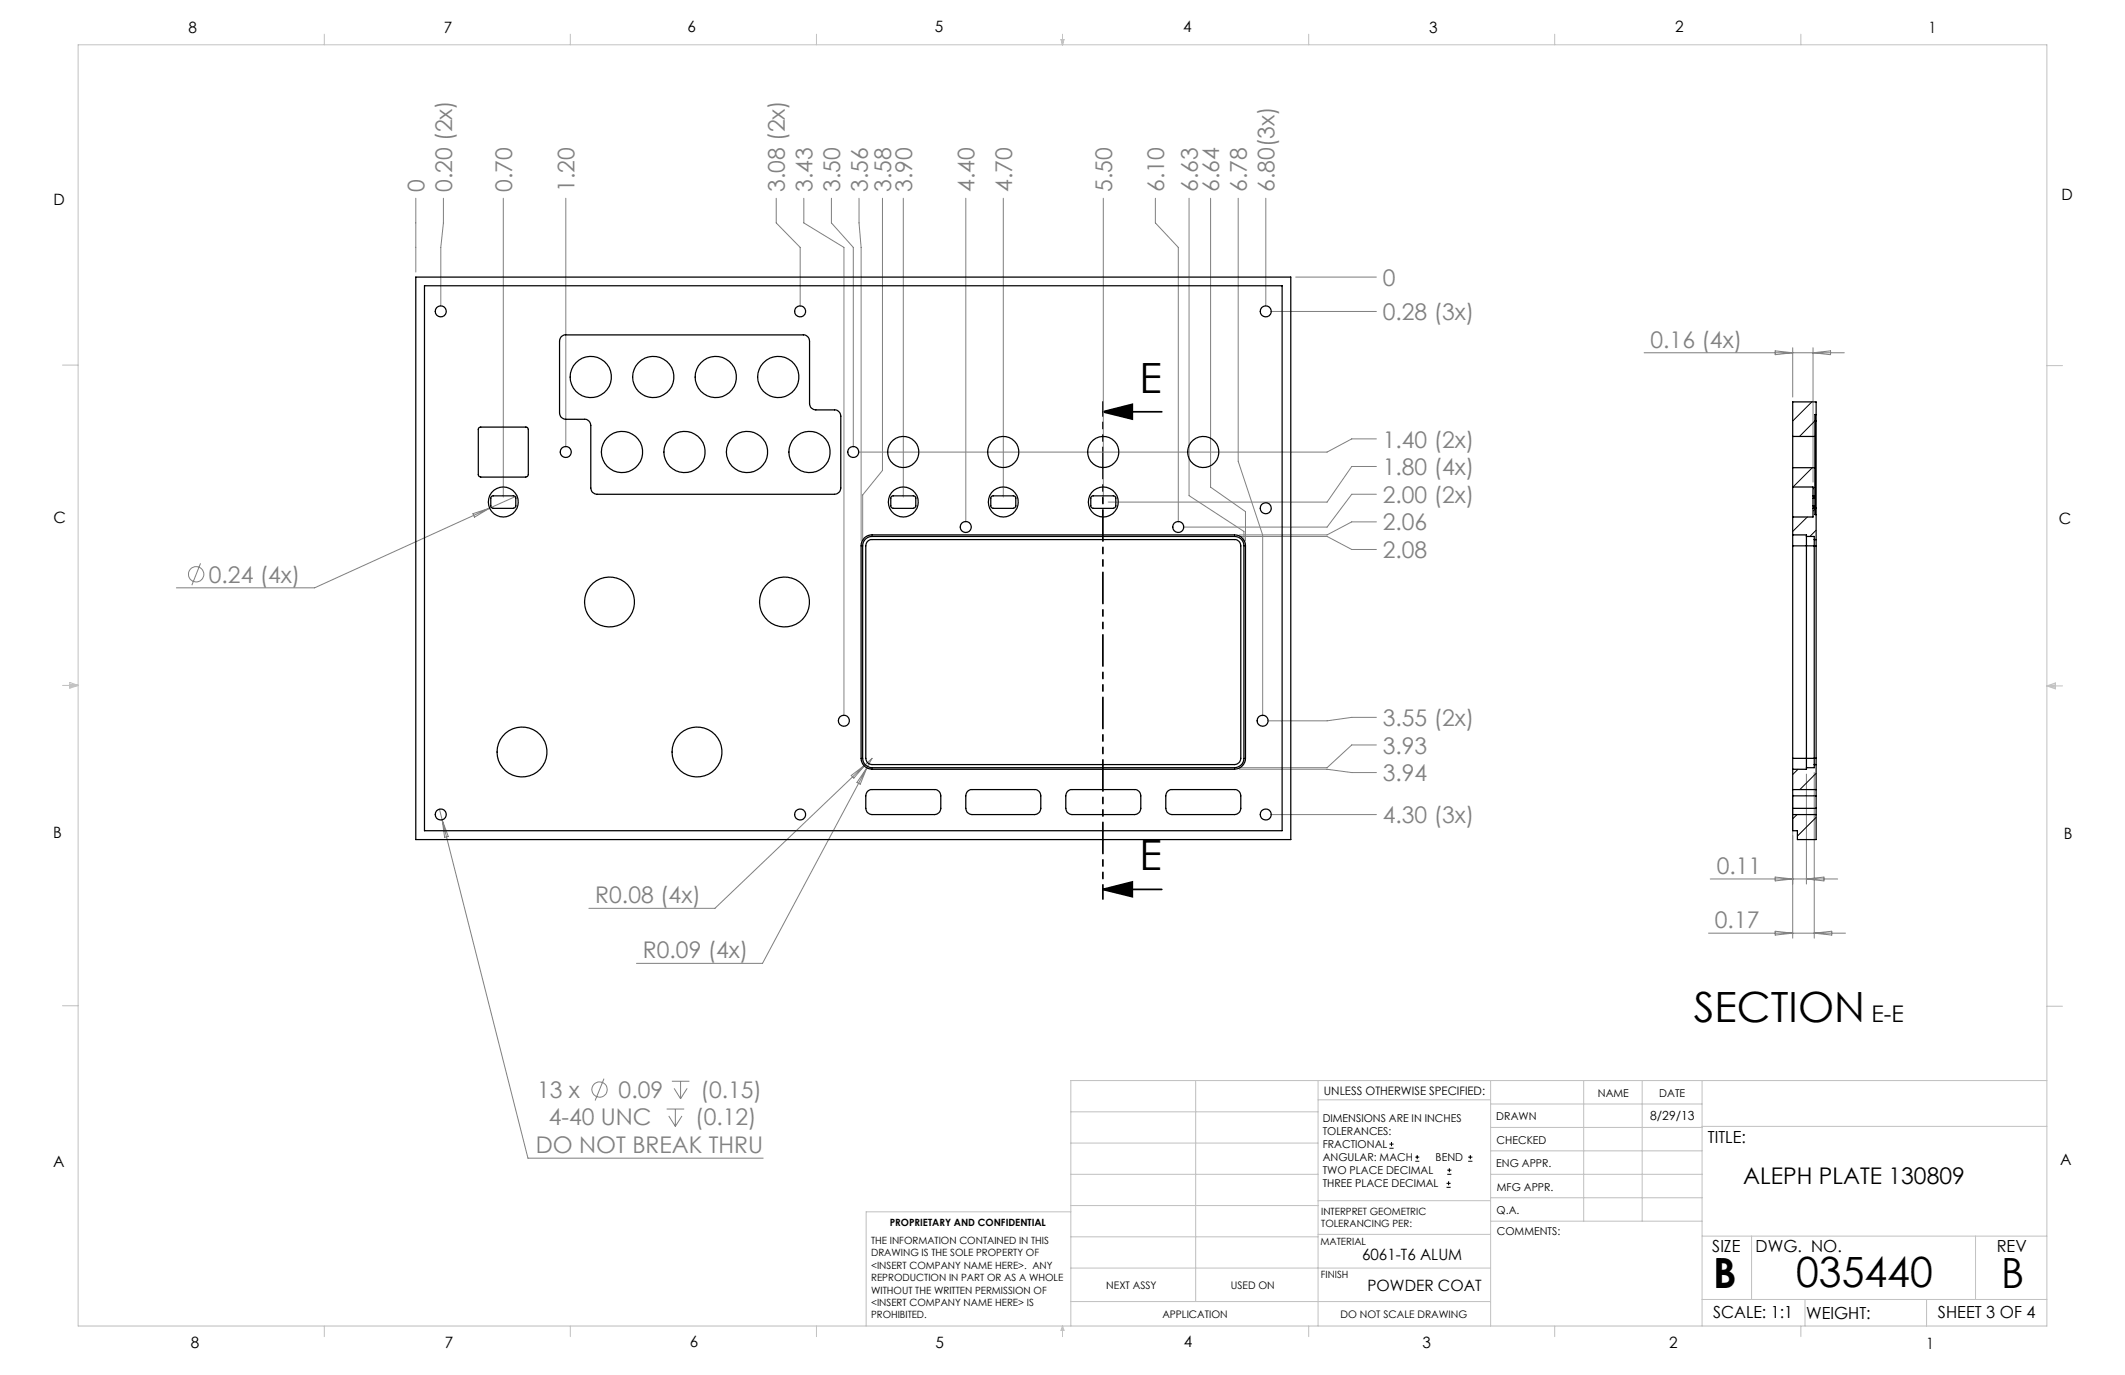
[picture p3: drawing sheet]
<svg xmlns="http://www.w3.org/2000/svg" width="432mm" height="279mm" viewBox="0 0 432 279" stroke-linecap="round" stroke-linejoin="round" font-family="sans-serif">
<g fill="none" stroke="#c0c0c0" stroke-width=".2">
<path d="M15.9 9.1h400v260.4h-400zM65.9 6.9v2.2M115.9 6.9v2.2M165.9 6.9v2.2M215.6 8h.6l-.3 1.1zM215.7 8l.2 1.1M215.9 6.9v2.2M216 8l-.1 1.1M265.9 6.9v2.2M315.9 6.9v2.2M365.9 6.9v2.2M12.7 74.2h3.2"/>
<path d="M415.9 74.3h3.2M12.7 139.3h3.2M14.2 139.1l1.7 .2M14.2 138.7l1.7 .6-1.7 .5zM15.9 139.3l-1.7 .3M415.9 139.4h3.2M415.9 139.4l1.8-.6v1.2zM415.9 139.4l1.8 .3M417.7 139.2l-1.8 .2M12.7 204.4h3.2M243 219.6v44.9M267.8 219.6v49.9"/>
<path d="M302.9 219.6v49.9M321.8 219.6v28.5M333.7 219.6v28.5M345.9 219.6v49.9M415.9 204.5h3.2M415.9 219.6h-198.3v49.9M217.6 238.6h50.2M217.6 232.3h50.2M217.6 225.9h50.2M267.8 223.5h35.1M302.9 233.9h43M302.9 229.1h43"/>
<path d="M302.9 224.3h43M302.9 238.6h43M345.9 228.9h70M217.6 257.7h85.3M217.6 251.3h50.2M217.6 245h50.2M217.6 246.2h-41.6v23.3M267.8 250.8h35.1M267.8 244h35.1M302.9 248.1h43M302.9 243.4h43M345.9 251.2h70"/>
<path d="M355.9 251.2v12.9M401.4 251.2v12.9M65.9 269.5v2.1M115.9 269.5v2.1M165.9 269.5v2.1M215.9 269.5v2.1M215.9 269.5l.3 .8h-.6zM217.6 264.5h85.3M265.9 269.5v2.1M315.9 269.5v2.1M345.9 264.1h70M365.9 269.5v2.1"/>
<path d="M366.8 264.1v5.4M391.5 264.1v5.4"/>
</g>
<g fill="none" stroke="#808080" stroke-width=".2">
<path d="M84.5 40.3v15M90.1 40.3v5l-.5 5v12M102.3 40.3v60.7M115 40.3v50.5M157.7 40.3v5l4.9 5v12M163.3 40.3v5l8.2 5v95.2M168.9 40.3v5l4.5 5v40.5M174.6 40.3v5l.4 5v59.6M179.3 40.3v55.3l-4 5v9.3M183.6 40.3v60.7M196.3 40.3v65.8M203.9 40.3v60.7"/>
<path d="M224.2 40.3v60.7M234.8 40.3v5l4.6 5v55.8M241.6 40.3v60.4l11.2 7.3v1.9M246 40.3v58.7l7.1 5v5.9M251.6 40.3v53.4l5 15v36.8M257.2 40.3v22M263.3 56.3h16.4M258.2 63.3h21.5M334.1 71.7h40.7M360.7 71.3l3.6 .4-3.6 .4zM364.3 70.7v10M368.4 70.7v27.3"/>
<path d="M368.4 71.7l3.6-.4v.8zM279.7 89.2h-5l-5 2.7h-95.3M279.7 94.8h-5l-5 7.2h-44.5M40.7 114.5l-1.7 4.4M96.1 104.4l3.4-1.1-3.1 1.8zM99.5 103.3l-35.6 16.2h-28.1M105.1 100.8l-5.6 2.5M251.8 109h17.9l5 2.7h5M279.7 100.4h-5l-5 6.7h-29.3M279.7 106h-5l-5 2.7h-17.9M173 157.6l2.8-2.2-2.3 2.7zM175.8 155.4l-30.5 29.2h-25.6"/>
<path d="M175.8 155.4l1.4-1.3-1.1 1.9M176.1 156l-21.2 39.8h-25.6M176.1 156l-1.3 3.3-.7-.3zM251.8 156.3h17.9l5 .7h5M279.7 145.8h-5l-5 .7h-12.1M279.7 151.4h-5l-5 4.6h-17.9M367.1 157.3v22.3M368.7 157v33.6M89.3 164.4l.6 2.2M89.9 166.6l17.4 68.7h47.8M89.9 166.6l1.2 3.4-.8 .1zM258.2 165.5h21.5"/>
<path d="M347.5 178.6h25.9M360.7 178.2l3.6 .4-3.6 .4zM364.3 161.4v29.2M367.1 178.6l3.5-.4v.8zM347.2 189.6h27.8M360.7 189.2l3.6 .4-3.6 .4zM368.7 189.6l3.5-.4v.8zM122.7 219.2l-1.8 4.4M136.5 219.7h3.6M138.3 219.7v3.6M135.5 225.4h3.5M135.9 226.8l1.3 2.1"/>
<path d="M137 221.2l1.3 2.1M137.2 225.4v3.5M138.6 226.8l-1.4 2.1M139.6 221.2l-1.3 2.1"/>
<circle cx="39.9" cy="116.7" r="1.55"/>
<circle cx="121.8" cy="221.4" r="1.55"/>
</g>
<path d="M224.1 83.7l6-1.5v3zM224.1 83.7h12M224.1 180.7l6-1.5v3zM224.1 180.7h12" fill="none" stroke="#000" stroke-width=".35"/>
<path d="M224.1 81.7v101" fill="none" stroke="#000" stroke-width=".35" stroke-dasharray="6.3 1.3 1.3 1.3 1.3 1.3" stroke-dashoffset="3.5"/>
<path d="M224.1 83.7l6-1.5v3zM224.1 180.7l6-1.5v3z" fill="#000"/>
<g fill="none" stroke="#000" stroke-width=".25">
<path d="M84.5 56.3h177.8v114.3h-177.8zM86.3 58.1h174.2v110.7h-174.2zM114.1 68.4l.6-.3h48.5a1.26 1.26 0 0 1 1.3 1.2v12.7a1.26 1.26 0 0 0 1.3 1.3h3.8a1.26 1.26 0 0 1 1.3 1.3v14.6a1.33 1.33 0 0 1-1.3 1.2h-48.3a1.26 1.26 0 0 1-1.2-1.2v-12.7a1.26 1.26 0 0 0-1.3-1.3h-3.8a1.26 1.26 0 0 1-1.3-1.3v-14.6zM97.4 86.9l9.5-.1 .3 .1 .2 .3v9.3l-.3 .3-.2 .1h-9.2l-.4-.2-.1-9.5zM364.3 88.7v6.3M364.3 99v6.1M364.3 95v4M364.3 95h4.5M364.3 88.7h4.5M364.3 99h4.1v1.8M368.8 88.7v6.3M368.8 95v5.8"/>
<path d="M368.8 85.5h.2M369 84.2v1.3M369 84.2v-2.5h-4.7v7M369 85.5v17.8M369 84.2h-.2v4.5M99.9 100.9l.3-.1h4.4l.2 .3v1.9l-.5 .3-4.4-.1-.2-.3v-1.8zM175.6 109.3a2.08 2.08 0 0 1 1.6-.6h73.7a2.23 2.23 0 0 1 2.2 2.2v43.2a2.29 2.29 0 0 1-2.2 2.2h-73.7a2.23 2.23 0 0 1-2.2-2.2v-43.2a2.31 2.31 0 0 1 .6-1.6zM175.9 109.5l.6-.4 .7-.1h73.7a1.87 1.87 0 0 1 1.9 1.9v43.2a1.93 1.93 0 0 1-1.9 1.9h-73.7a1.93 1.93 0 0 1-1.9-1.9v-43.2l.1-.7zM176.3 110l.7-.4h73.9a1.26 1.26 0 0 1 1.2 1.3v43.2a1.33 1.33 0 0 1-1.2 1.3h-73.7a1.26 1.26 0 0 1-1.3-1.3v-43.2zM181.2 100.8h4.7l.2 .3v1.9l-.5 .3-4.4-.1-.2-.3v-1.8zM201.5 100.8h4.7l.2 .3v1.9l-.5 .3-4.4-.1-.2-.3v-1.8zM221.9 100.8h4.6l.2 .3v1.9l-.5 .3-4.3-.1-.2-.3v-1.8z"/>
<path d="M364.3 108.7v2.2M364.3 108.7h2.8v.3M364.3 105.1v3.6M364.3 110.9v43.2M364.3 110.9h4.7M367.1 109v47M367.1 109h1.6v.6M368.4 100.8v.4M368.4 102.8v.5M368.4 100.8h.4M368.4 103.3h.6M368.4 103.3v1.8h-4.1"/>
<path d="M368.4 101.2v1.6M368.4 101.2h.4M368.4 102.8h.4M368.7 109.6v45.8M368.7 109.6h.3M368.8 100.8v.4M368.8 102.8v1.8h.2M368.8 101.2v1.6M369 103.3v1.3M369 109.6v1.3M369 104.6v5M369 110.9v43.2"/>
<path d="M364.3 154.1v2.2M364.3 156.3v4.1M364.3 154.1h4.7M367.1 156v.3h-2.8M368.7 155.4v.6h-1.6M368.7 155.4h.3M369 154.1v1.3M369 155.4v5M176.3 160.8l.7-.4h12.9a1.26 1.26 0 0 1 1.3 1.3v2.6a1.33 1.33 0 0 1-1.3 1.2h-12.7a1.26 1.26 0 0 1-1.3-1.2v-2.6zM196.6 160.8l.7-.4h12.9a1.26 1.26 0 0 1 1.3 1.3v2.6a1.33 1.33 0 0 1-1.3 1.2h-12.7a1.26 1.26 0 0 1-1.2-1.2v-2.6zM216.9 160.8l.7-.4h12.9a1.26 1.26 0 0 1 1.3 1.3v2.6a1.33 1.33 0 0 1-1.3 1.2h-12.7a1.26 1.26 0 0 1-1.2-1.2v-2.6zM237.2 160.8l.7-.4h13a1.26 1.26 0 0 1 1.2 1.3v2.6a1.33 1.33 0 0 1-1.2 1.2h-12.7a1.26 1.26 0 0 1-1.3-1.2v-2.6z"/>
<path d="M364.3 164.3v1.2M364.3 160.4v1.3M364.3 160.4h4.7M364.3 165.5h4.7M364.3 165.5v3.3h.9v1.8h3.8v-5.1M364.3 161.7v2.6M364.3 164.3h4.7M364.3 161.7h4.7M369 164.3v1.2M369 160.4v1.3M369 161.7v2.6"/>
<circle cx="89.6" cy="63.3" r="1.12"/>
<circle cx="120" cy="76.6" r="4.2"/>
<circle cx="132.7" cy="76.6" r="4.2"/>
<circle cx="145.4" cy="76.6" r="4.2"/>
<circle cx="158.1" cy="76.6" r="4.2"/>
<circle cx="162.6" cy="63.3" r="1.12"/>
<circle cx="257.2" cy="63.3" r="1.12"/>
<circle cx="115" cy="91.8" r="1.12"/>
<circle cx="126.4" cy="91.8" r="4.2"/>
<circle cx="139.1" cy="91.8" r="4.2"/>
<circle cx="151.8" cy="91.8" r="4.2"/>
<circle cx="164.5" cy="91.8" r="4.2"/>
<circle cx="173.4" cy="91.8" r="1.12"/>
<circle cx="183.5" cy="91.8" r="3.2"/>
<circle cx="203.9" cy="91.8" r="3.2"/>
<circle cx="224.2" cy="91.8" r="3.2"/>
<circle cx="244.5" cy="91.8" r="3.2"/>
<circle cx="102.3" cy="102" r="3"/>
<circle cx="183.6" cy="102" r="3"/>
<circle cx="196.2" cy="107.1" r="1.12"/>
<circle cx="203.9" cy="102" r="3"/>
<circle cx="224.2" cy="102" r="3"/>
<circle cx="239.4" cy="107.1" r="1.12"/>
<circle cx="257.2" cy="103.3" r="1.12"/>
<circle cx="123.9" cy="122.3" r="5.1"/>
<circle cx="159.4" cy="122.3" r="5.1"/>
<circle cx="106.1" cy="152.8" r="5.1"/>
<circle cx="141.6" cy="152.8" r="5.1"/>
<circle cx="171.5" cy="146.5" r="1.12"/>
<circle cx="256.6" cy="146.5" r="1.12"/>
<circle cx="89.6" cy="165.5" r="1.12"/>
<circle cx="162.6" cy="165.5" r="1.12"/>
<circle cx="257.2" cy="165.5" r="1.12"/>
</g>
<g fill="none" stroke="#000" stroke-width=".2">
<path d="M368.2 81.7l-3.9 3.8M368.3 95l-4 4M368.8 85.5l-3.1 3.2M368.8 99l-.4 .4M367.2 105.1l-2.9 2.9M368.8 103.5l-.4 .4M369 107.7l-1.2 1.3M365.4 156.3l-1.1 1.1M369 157.1l-3.3 3.3M365.2 165.5l-.9 .9M369 166.1l-3.8 3.8M282.3 233.3h.9"/>
<path d="M282.3 232.5h.9M282.8 232.1v.8M287.6 236h.8M287.6 235.1h.8M288 234.7v.8M294.1 238.6h.8M294.1 237.8h.8M294.5 237.4v.8M298.3 236h.9M298.3 235.1h.9M298.8 234.7v.8M293.9 241.3h.9"/>
<path d="M293.9 240.5h.9M294.4 240v.8"/>
</g>
<g font-size="8.5">
<text x="231.6" y="79.8">E</text>
<text x="231.6" y="176.8">E</text>
<text x="344.2" y="207.7">SECTION</text>
<text x="348.1" y="261.8">B</text>
<text x="365" y="261.6">035440</text>
<text x="406.7" y="261.6">B</text>
</g>
<g font-size="4.7" fill="#808080">
<text x="86.3" y="39" transform="rotate(-90 86.3 39)">0</text>
<text x="91.9" y="39" transform="rotate(-90 91.9 39)">0.20 (2x)</text>
<text x="104" y="39" transform="rotate(-90 104 39)">0.70</text>
<text x="116.7" y="39" transform="rotate(-90 116.7 39)">1.20</text>
<text x="159.5" y="39" transform="rotate(-90 159.5 39)">3.08 (2x)</text>
<text x="165.1" y="39" transform="rotate(-90 165.1 39)">3.43</text>
<text x="170.7" y="39" transform="rotate(-90 170.7 39)">3.50</text>
<text x="176.3" y="39" transform="rotate(-90 176.3 39)">3.56</text>
<text x="181.1" y="39" transform="rotate(-90 181.1 39)">3.58</text>
<text x="185.3" y="39" transform="rotate(-90 185.3 39)">3.90</text>
<text x="198" y="39" transform="rotate(-90 198 39)">4.40</text>
<text x="205.7" y="39" transform="rotate(-90 205.7 39)">4.70</text>
<text x="226" y="39" transform="rotate(-90 226 39)">5.50</text>
<text x="236.5" y="39" transform="rotate(-90 236.5 39)">6.10</text>
<text x="243.4" y="39" transform="rotate(-90 243.4 39)">6.63</text>
<text x="247.8" y="39" transform="rotate(-90 247.8 39)">6.64</text>
<text x="253.4" y="39" transform="rotate(-90 253.4 39)">6.78</text>
<text x="259" y="39" transform="rotate(-90 259 39)">6.80(3x)</text>
<text x="281" y="58">0</text>
<text x="281" y="65">0.28 (3x)</text>
<text x="335.4" y="70.6">0.16 (4x)</text>
<text x="281" y="90.9">1.40 (2x)</text>
<text x="281" y="96.6">1.80 (4x)</text>
<text x="281" y="102.2">2.00 (2x)</text>
<text x="281" y="107.8">2.06</text>
<text x="281" y="113.4">2.08</text>
<text x="42.4" y="118.4">0.24 (4x)</text>
<text x="281" y="147.5">3.55 (2x)</text>
<text x="281" y="153.1">3.93</text>
<text x="281" y="158.8">3.94</text>
<text x="281" y="167.3">4.30 (3x)</text>
<text x="348.8" y="177.6">0.11</text>
<text x="121" y="183.5">R0.08 (4x)</text>
<text x="348.5" y="188.6">0.17</text>
<text x="130.6" y="194.7">R0.09 (4x)</text>
<text x="109.1" y="223.1">13 x</text>
<text x="125.7" y="223.1">0.09</text>
<text x="142.3" y="223.1">(0.15)</text>
<text x="111.5" y="228.7">4-40 UNC</text>
<text x="141.3" y="228.7">(0.12)</text>
<text x="108.9" y="234.3">DO NOT BREAK THRU</text>
</g>
<g font-size="4.7">
<text x="380.3" y="207.7">E-E</text>
<text x="354.2" y="240.6">ALEPH PLATE 130809</text>
</g>
<g font-size="3.4">
<text x="347.1" y="232.3">TITLE:</text>
<text x="347.9" y="254.3">SIZE</text>
<text x="356.7" y="254.4">DWG. NO.</text>
<text x="405.7" y="254.5">REV</text>
<text x="348.1" y="267.9">SCALE: 1:1</text>
<text x="367" y="268">WEIGHT:</text>
<text x="393.8" y="267.9">SHEET 3 OF 4</text>
</g>
<g font-size="3.2">
<text x="38.3" y="6.7">8</text>
<text x="90.2" y="6.7">7</text>
<text x="139.7" y="6.5">6</text>
<text x="190" y="6.5">5</text>
<text x="240.4" y="6.5">4</text>
<text x="290.4" y="6.7">3</text>
<text x="340.4" y="6.5">2</text>
<text x="391.9" y="6.7">1</text>
<text x="10.9" y="41.6">D</text>
<text x="418.9" y="40.7">D</text>
<text x="10.9" y="106.3">C</text>
<text x="418.4" y="106.4">C</text>
<text x="10.8" y="170.2">B</text>
<text x="419.4" y="170.6">B</text>
<text x="10.8" y="237.2">A</text>
<text x="418.6" y="236.8">A</text>
<text x="276.8" y="256">6061-T6 ALUM</text>
<text x="277.9" y="262.4">POWDER COAT</text>
<text x="38.8" y="273.8">8</text>
<text x="90.4" y="273.8">7</text>
<text x="140.2" y="273.8">6</text>
<text x="190.1" y="273.9">5</text>
<text x="240.5" y="273.8">4</text>
<text x="289" y="273.9">3</text>
<text x="339.1" y="273.8">2</text>
<text x="391.4" y="274.1">1</text>
</g>
<text font-size="2.5" x="335.3" y="227.7">8/29/13</text>
<text font-size="2.4" x="269" y="222.4">UNLESS OTHERWISE SPECIFIED:</text>
<g font-size="2.2">
<text x="268.8" y="228">DIMENSIONS ARE IN INCHES</text>
<text x="304.1" y="227.7">DRAWN</text>
<text x="324.7" y="222.9">NAME</text>
<text x="337.2" y="222.9">DATE</text>
<text x="268.8" y="230.6">TOLERANCES:</text>
<text x="268.8" y="233.3">FRACTIONAL</text>
<text x="304.1" y="232.6">CHECKED</text>
<text x="268.8" y="236">ANGULAR: MACH</text>
<text x="268.8" y="238.6">TWO PLACE DECIMAL</text>
<text x="291.7" y="236">BEND</text>
<text x="304" y="237.2">ENG APPR.</text>
<text x="268.8" y="241.3">THREE PLACE DECIMAL</text>
<text x="304.2" y="241.9">MFG APPR.</text>
<text x="304.1" y="246.7">Q.A.</text>
<text x="304.1" y="250.9">COMMENTS:</text>
</g>
<g font-size="2.1">
<text x="224.8" y="262">NEXT ASSY</text>
<text x="250.1" y="261.9">USED ON</text>
<text x="236.2" y="267.8">APPLICATION</text>
<text x="272.4" y="267.8">DO NOT SCALE DRAWING</text>
</g>
<g font-size="2">
<text x="180.8" y="249.2">PROPRIETARY AND CONFIDENTIAL</text>
<text x="268.5" y="246.8">INTERPRET GEOMETRIC</text>
<text x="268.5" y="249.4">TOLERANCING PER:</text>
<text x="177" y="252.8">THE INFORMATION CONTAINED IN THIS</text>
<text x="177" y="255.3">DRAWING IS THE SOLE PROPERTY OF</text>
<text x="177" y="257.8">&lt;INSERT COMPANY NAME HERE&gt;. ANY</text>
<text x="268.3" y="252.9">MATERIAL</text>
<text x="177" y="260.3">REPRODUCTION IN PART OR AS A WHOLE</text>
<text x="177" y="262.9">WITHOUT THE WRITTEN PERMISSION OF</text>
<text x="268.4" y="259.7">FINISH</text>
<text x="177" y="265.4">&lt;INSERT COMPANY NAME HERE&gt; IS</text>
<text x="177" y="267.9">PROHIBITED.</text>
</g>
</svg>
